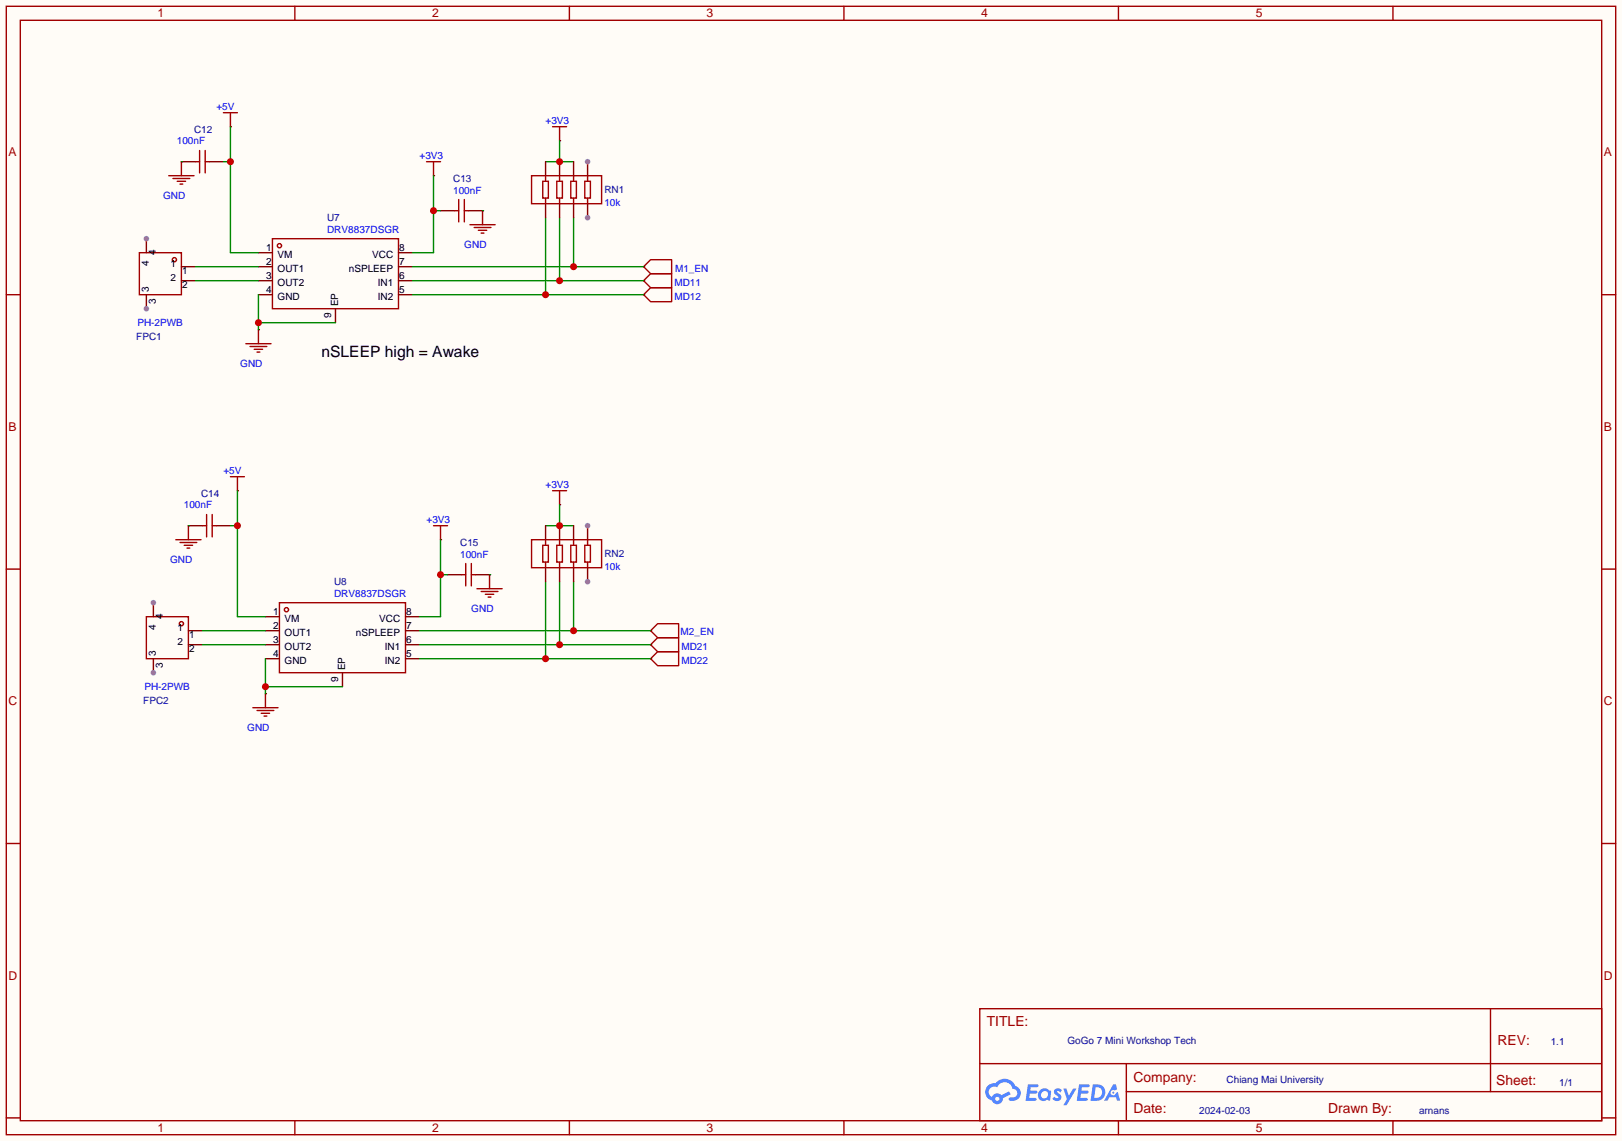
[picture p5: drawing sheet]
<svg xmlns="http://www.w3.org/2000/svg" width="294mm" height="207mm" viewBox="0 0 294 207" stroke-linecap="round" stroke-linejoin="round" font-family="sans-serif">
<path d="M0 0h294.1v207h-294.1z" fill="#fffcf7"/>
<g fill="none" stroke="#a10000" stroke-width=".25">
<path d="M1.1 1.1h291.9v204.8h-291.9zM3.7 3.7h286.7v199.6h-286.7zM53.5 1.1v2.6M103.3 1.1v2.6M153 1.1v2.6M202.8 1.1v2.6M252.6 1.1v2.6M1.1 53.5h2.6M290.4 53.5h2.6M1.1 103.3h2.6M290.4 103.3h2.6M1.1 153h2.6"/>
<path d="M290.4 153h2.6M177.7 183h112.7v20.3h-112.7zM177.7 193h112.7M204.2 198.1h86.2M204.2 193v10.1M270.3 183v15.1M1.1 202.8h2.6M53.5 203.3v2.6M103.3 203.3v2.6M153 203.3v2.6M202.8 203.3v2.6M252.6 203.3v2.6"/>
<path d="M290.4 202.8h2.6"/>
</g>
<g fill="#5487ff">
<path d="M191.3 197.6l.5-.2 .4 .1 .3 .3-.2 .4a.33 .33 0 0 0-.3-.3 .33 .33 0 0 0-.3 .2v.1a.89 .89 0 0 1 .6 1.3 1 1 0 0 1-1.5-.1l.4-.4 .5 .3 .2-.1v-.2a.88 .88 0 0 1-.6-1.4z"/>
<path d="M192.8 197.5h.6l.4 1.3 .8-1.3h.6l-1.8 3h-.6l.7-1.1z"/>
<path d="M186.4 196.7h.8a1.1 1.1 0 0 1 1.1 .2l-.1 .3-1.3 .1-.1 .6h1.1l.2 .2-.3 .3h-1.1l-.1 .8h1.2l.1 .4-.2 .1h-1.7z"/>
<path d="M195.7 196.7h.8a1.11 1.11 0 0 1 1.1 .2 .26 .26 0 0 1-.3 .4h-1.1l-.1 .6h1.1l.2 .2-.3 .3h-1.1l-.1 .8h1.2l.1 .4-.2 .1h-1.7z"/>
<path d="M201.9 196.7h.5l.2 .9-.4 .3a.5 .5 0 0 0-.8 .1 .5 .5 0 0 0 .3 .7 .5 .5 0 0 0 .7-.4l.3-.2 .4 1.6h-.5l-.2-.6h-1.2l-.4 .6h-.6z"/>
<path d="M198.2 196.7l-.4 3h.9a1.51 1.51 0 0 0 1.7-1.5 1.51 1.51 0 0 0-1.7-1.5zM198.7 197.2a1 1 0 0 1 1.2 1.1 1 1 0 0 1-1.3 .9h-.2z"/>
<path d="M188.7 197.7a1.07 1.07 0 0 0-.3 1.6 1.07 1.07 0 0 0 1.5 .2l.5 .2 .2-1.6-.1-.2-.3-.1a1.02 1.02 0 0 0-1.5-.1zM188.7 198.6a.67 .67 0 0 1 1.3 0 .67 .67 0 0 1-1.3 0z"/>
<path d="M179.1 197a1.58 1.58 0 0 0 .8 2.7 1.01 1.01 0 0 0 1.1 .6 1.01 1.01 0 0 0 .9-1l1.4-.8-.3-.5-1.4 .7a1.03 1.03 0 0 0-1.7 .3 1 1 0 0 1-.5-1.4 1 1 0 0 1 1.4-.3 1.49 1.49 0 0 1 1.6-1 1.49 1.49 0 0 1 1.3 1.3 .82 .82 0 0 1 .7 1 .82 .82 0 0 1-1.2 .5 .31 .31 0 0 0-.3 .3 .31 .31 0 0 0 .3 .3 1.43 1.43 0 0 0 1.8-.9 1.43 1.43 0 0 0-.9-1.8 2.09 2.09 0 0 0-3.6-.5l-.8 .1zM180.5 199.4a.39 .39 0 0 1 .7 0 .39 .39 0 0 1-.7 0z"/>
<circle cx="201.9" cy="198.2" r=".19"/>
</g>
<g fill="none" stroke="#a10000" stroke-width=".25">
<path d="M25.3 45.8h7.6v7.7h-7.6zM116.7 48.4l1.3-1.3h3.8v2.6h-3.8zM116.7 53.5l1.3-1.3h3.8v2.5h-3.8zM116.7 50.9l1.3-1.2h3.8v2.5h-3.8zM118 117l1.3-1.3h3.8v2.5h-3.8zM118 119.5l1.3-1.3h3.8v2.6h-3.8zM118 114.4l1.3-1.2h3.8v2.5h-3.8z"/>
<circle cx="31.6" cy="47.1" r=".38"/>
</g>
<path d="M26.5 53.5v2.5M32.9 48.4h2.5M32.9 50.9h2.5M116.7 48.4h.1M116.7 53.5h.1M116.7 50.9h.1M118 117h.1M118 119.5h.1M118 114.4h.1" fill="none" stroke="#870000" stroke-width=".25"/>
<circle cx="26.5" cy="56" r=".51" fill="#999"/>
<path d="M26.5 43.3v2.5" fill="none" stroke="#870000" stroke-width=".25"/>
<circle cx="26.5" cy="43.3" r=".51" fill="#999"/>
<g fill="none" stroke="#a10000" stroke-width=".25">
<path d="M30.6 31.9h4.6M31.4 32.4h3M32.1 32.9h1.6M32.6 33.4h.5M32.9 29.3v2.6M35.4 29.3h.8M36.2 27.3v4.1M37.2 27.3v4.1M37.2 29.3h.8M40.5 20.4h2.6M41.8 20.4v2.6M77.3 29.3h2.6"/>
<path d="M78.6 29.3v2.6M82.4 38.2h.8M83.2 36.2v4.1M84.2 36.2v4.1M84.2 38.2h.8M87.5 38.2v2.6M100.2 23h2.5M101.5 23v2.5M46.9 59.8v2.6M49.4 43.3h22.9v12.7h-22.9zM85.2 40.8h4.6M86 41.3h3"/>
<path d="M86.7 41.8h1.6M87.2 42.3h.6M44.6 62.4h4.5M45.3 62.9h3.1M46.1 63.4h1.5M46.6 63.9h.5M26.5 111.9h7.7v7.6h-7.7z"/>
<circle cx="50.7" cy="44.6" r=".38"/>
<circle cx="32.9" cy="113.2" r=".38"/>
</g>
<g fill="none" stroke="#870000" stroke-width=".25">
<path d="M32.9 29.3h.1M32.9 29.3h2.5M38 29.3h2.5M41.8 23h.1M78.6 31.9h.1M79.9 38.2h2.5M85 38.2h2.5M87.5 38.2h.1M101.5 25.5h.1M46.9 59.8h.1M46.9 45.8h2.5M46.9 48.4h2.5"/>
<path d="M46.9 50.9h2.5M46.9 53.5h2.5M60.8 56v2.5M72.3 45.8h2.5M72.3 48.4h2.5M72.3 50.9h2.5M72.3 53.5h2.5M27.8 119.5v2.5M34.2 114.4h2.5M34.2 117h2.5"/>
</g>
<circle cx="27.8" cy="122" r=".51" fill="#999"/>
<path d="M27.8 109.3v2.6" fill="none" stroke="#870000" stroke-width=".25"/>
<circle cx="27.8" cy="109.3" r=".51" fill="#999"/>
<g fill="none" stroke="#a10000" stroke-width=".25">
<path d="M31.9 97.9h4.5M32.6 98.4h3.1M33.4 98.9h1.5M33.9 99.4h.5M34.2 95.4v2.5M36.7 95.4h.8M37.5 93.3v4.1M38.5 93.3v4.1M38.5 95.4h.7M41.8 86.5h2.5M43.1 86.5v2.5M78.6 95.4h2.6"/>
<path d="M79.9 95.4v2.5M100.2 89h2.5M101.5 89v2.6M50.7 109.3h22.8v12.7h-22.8zM83.7 104.3h.8M84.5 102.2v4.1M85.5 102.2v4.1M85.5 104.3h.7M86.5 106.8h4.6M87.2 107.3h3.1M88 107.8h1.5M88.5 108.3h.5"/>
<path d="M88.8 104.3v2.5M45.8 128.4h4.6M46.6 128.9h3.1M47.4 129.4h1.5M47.9 129.9h.5M48.1 125.9v2.5"/>
<circle cx="51.9" cy="110.6" r=".38"/>
</g>
<g fill="none" stroke="#870000" stroke-width=".25">
<path d="M34.2 95.4h.1M34.2 95.4h2.5M39.2 95.4h2.6M43.1 89h.1M79.9 97.9h.1M101.5 91.6h.1M48.1 111.9h2.6M48.1 114.4h2.6M48.1 117h2.6M48.1 119.5h2.6M73.5 111.9h2.6M73.5 114.4h2.6"/>
<path d="M73.5 117h2.6M73.5 119.5h2.6M81.2 104.3h2.5M86.2 104.3h2.6M88.8 104.3h.1M48.1 125.9h.1M62.1 122v2.6"/>
</g>
<path d="M40.5 29.3h1.3M41.8 23v22.8h5.1M35.4 50.9h11.5M35.4 48.4h11.5" fill="none" stroke="#008700" stroke-width=".25"/>
<circle cx="41.8" cy="29.3" r=".63" fill="#c00"/>
<path d="M78.6 31.9v13.9h-3.8M78.6 38.2h1.3" fill="none" stroke="#008700" stroke-width=".25"/>
<circle cx="78.6" cy="38.2" r=".63" fill="#c00"/>
<path d="M46.9 53.5v6.3M46.9 58.5h13.9" fill="none" stroke="#008700" stroke-width=".25"/>
<circle cx="46.9" cy="58.5" r=".63" fill="#c00"/>
<path d="M104 39.5v8.9M74.8 48.4h41.9" fill="none" stroke="#008700" stroke-width=".25"/>
<circle cx="104" cy="48.4" r=".63" fill="#c00"/>
<path d="M101.5 39.5v11.4M74.8 50.9h41.9" fill="none" stroke="#008700" stroke-width=".25"/>
<circle cx="101.5" cy="50.9" r=".63" fill="#c00"/>
<path d="M98.9 39.5v14M74.8 53.5h41.9" fill="none" stroke="#008700" stroke-width=".25"/>
<circle cx="98.9" cy="53.5" r=".63" fill="#c00"/>
<path d="M41.8 95.4h1.3M43.1 89v22.9h5M36.7 117h11.4M36.7 114.4h11.4" fill="none" stroke="#008700" stroke-width=".25"/>
<circle cx="43.1" cy="95.4" r=".63" fill="#c00"/>
<path d="M79.9 97.9v14h-3.8M79.9 104.3h1.3" fill="none" stroke="#008700" stroke-width=".25"/>
<circle cx="79.9" cy="104.3" r=".63" fill="#c00"/>
<path d="M48.1 119.5v6.4M48.1 124.6h14" fill="none" stroke="#008700" stroke-width=".25"/>
<circle cx="48.1" cy="124.6" r=".63" fill="#c00"/>
<path d="M76.1 114.4h41.9M104 105.5v8.9" fill="none" stroke="#008700" stroke-width=".25"/>
<circle cx="104" cy="114.4" r=".63" fill="#c00"/>
<path d="M76.1 117h41.9M101.5 105.5v11.5" fill="none" stroke="#008700" stroke-width=".25"/>
<circle cx="101.5" cy="117" r=".63" fill="#c00"/>
<path d="M76.1 119.5h41.9M98.9 105.5v14" fill="none" stroke="#008700" stroke-width=".25"/>
<circle cx="98.9" cy="119.5" r=".63" fill="#c00"/>
<path d="M32.9 29.3h.1M87.5 38.2h.1M98.9 29.3h5.1M101.5 25.5v3.8M34.2 95.4h.1M98.9 95.4h5.1M101.5 91.6v3.8M88.8 104.3h.1" fill="none" stroke="#008700" stroke-width=".25"/>
<path d="M96.4 31.9h12.7v5.1h-12.7z" fill="none" stroke="#a10000" stroke-width=".25"/>
<path d="M98.9 37v2.5M101.5 37v2.5M104 37v2.5M106.6 37v2.5" fill="none" stroke="#870000" stroke-width=".25"/>
<circle cx="106.6" cy="39.5" r=".51" fill="#999"/>
<path d="M106.6 29.3v2.6" fill="none" stroke="#870000" stroke-width=".25"/>
<circle cx="106.6" cy="29.3" r=".51" fill="#999"/>
<path d="M101.5 29.3v2.6M104 29.3v2.6" fill="none" stroke="#870000" stroke-width=".25"/>
<circle cx="101.5" cy="29.3" r=".63" fill="#c00"/>
<path d="M98.9 29.3v2.6M98.9 103v2.5M101.5 103v2.5M104 103v2.5M106.6 103v2.5" fill="none" stroke="#870000" stroke-width=".25"/>
<g fill="none" stroke="#a10000" stroke-width=".25">
<path d="M98.4 32.9h1v3h-1zM98.9 31.9v1M98.9 35.9v1.1M101 32.9h1v3h-1zM101.5 31.9v1M101.5 35.9v1.1M103.5 32.9h1v3h-1zM104 31.9v1M104 35.9v1.1M106 32.9h1.1v3h-1.1zM106.6 31.9v1M106.6 35.9v1.1"/>
<path d="M96.4 97.9h12.7v5.1h-12.7z"/>
</g>
<circle cx="106.6" cy="105.5" r=".51" fill="#999"/>
<path d="M106.6 95.4v2.5" fill="none" stroke="#870000" stroke-width=".25"/>
<circle cx="106.6" cy="95.4" r=".51" fill="#999"/>
<path d="M101.5 95.4v2.5M104 95.4v2.5" fill="none" stroke="#870000" stroke-width=".25"/>
<circle cx="101.5" cy="95.4" r=".63" fill="#c00"/>
<path d="M98.9 95.4v2.5" fill="none" stroke="#870000" stroke-width=".25"/>
<path d="M98.4 98.9h1v3.1h-1zM98.9 97.9v1M101 98.9h1v3.1h-1zM101.5 97.9v1M103.5 98.9h1v3.1h-1zM104 97.9v1M106 98.9h1.1v3.1h-1.1zM106.6 97.9v1M98.9 102v1M101.5 102v1M104 102v1M106.6 102v1" fill="none" stroke="#a10000" stroke-width=".25"/>
<text font-size="2.8" x="58.3" y="64.8">nSLEEP high = Awake</text>
<g font-size="2.5" fill="#a00000">
<text x="178.9" y="186.2">TITLE:</text>
<text x="271.6" y="189.5">REV:</text>
<text x="205.5" y="196.4">Company:</text>
<text x="271.3" y="196.8">Sheet:</text>
<text x="205.5" y="201.9">Date:</text>
<text x="240.8" y="202">Drawn By:</text>
</g>
<g font-size="2.2" fill="#a00000">
<text x="28.6" y="3.1">1</text>
<text x="78.4" y="3.1">2</text>
<text x="128.1" y="3.1">3</text>
<text x="177.9" y="3.1">4</text>
<text x="227.7" y="3.1">5</text>
<text x="1.5" y="28.4">A</text>
<text x="290.8" y="28.4">A</text>
<text x="1.5" y="78.2">B</text>
<text x="290.8" y="78.2">B</text>
<text x="1.5" y="127.9">C</text>
<text x="290.8" y="127.9">C</text>
<text x="1.5" y="177.7">D</text>
<text x="290.8" y="177.7">D</text>
<text x="28.6" y="205.3">1</text>
<text x="78.4" y="205.3">2</text>
<text x="128.1" y="205.3">3</text>
<text x="177.9" y="205.3">4</text>
<text x="227.7" y="205.3">5</text>
</g>
<g font-size="1.8" fill="#00f">
<text x="39.2" y="20">+5V</text>
<text x="98.9" y="22.6">+3V3</text>
<text x="32.1" y="26.2">100nF</text>
<text x="76.1" y="28.9">+3V3</text>
<text x="82.2" y="35.2">100nF</text>
<text x="29.6" y="36">GND</text>
<text x="109.6" y="37.3">10k</text>
<text x="59.3" y="42.3">DRV8837DSGR</text>
<text x="84.2" y="44.9">GND</text>
<text x="122.3" y="51.9">MD11</text>
<text x="122.4" y="49.4">M1_EN</text>
<text x="24.9" y="59.2">PH-2PWB</text>
<text x="122.3" y="54.4">MD12</text>
<text x="43.6" y="66.5">GND</text>
<text x="40.5" y="86.1">+5V</text>
<text x="98.9" y="88.6">+3V3</text>
<text x="33.3" y="92.2">100nF</text>
<text x="77.3" y="95">+3V3</text>
<text x="83.4" y="101.3">100nF</text>
<text x="30.9" y="102.1">GND</text>
<text x="109.6" y="103.4">10k</text>
<text x="60.6" y="108.3">DRV8837DSGR</text>
<text x="85.5" y="111">GND</text>
<text x="123.4" y="115.2">M2_EN</text>
<text x="123.6" y="118">MD21</text>
<text x="26.2" y="125.2">PH-2PWB</text>
<text x="123.6" y="120.5">MD22</text>
<text x="44.8" y="132.5">GND</text>
</g>
<g font-size="1.8" fill="#000080">
<text x="35.2" y="24.1">C12</text>
<text x="82.2" y="33">C13</text>
<text x="109.6" y="35">RN1</text>
<text x="59.3" y="40.1">U7</text>
<text x="24.7" y="61.7">FPC1</text>
<text x="36.5" y="90.1">C14</text>
<text x="83.4" y="99">C15</text>
<text x="109.6" y="101">RN2</text>
<text x="60.6" y="106.1">U8</text>
<text x="26" y="127.8">FPC2</text>
<text x="193.6" y="189.5">GoGo 7 Mini Workshop Tech</text>
<text x="281.2" y="189.6">1.1</text>
<text x="222.4" y="196.5">Chiang Mai University</text>
<text x="282.7" y="197">1/1</text>
<text x="217.5" y="202.1">2024-02-03</text>
<text x="257.3" y="202">arnans</text>
</g>
<g font-size="1.8">
<text x="28.3" y="46.2" transform="rotate(-90 28.3 46.2)">4</text>
<text x="48.3" y="45.5">1</text>
<text x="50.3" y="46.8">VM</text>
<text x="67.5" y="46.8">VCC</text>
<text x="72.4" y="45.5">8</text>
<text x="27" y="53" transform="rotate(-90 27 53)">3</text>
<text x="27" y="48.3" transform="rotate(-90 27 48.3)">4</text>
<text x="30.9" y="48.4">1</text>
<text x="30.9" y="50.9">2</text>
<text x="33" y="49.6">1</text>
<text x="33" y="52.2">2</text>
<text x="48.3" y="48.1">2</text>
<text x="48.3" y="50.6">3</text>
<text x="48.3" y="53.2">4</text>
<text x="50.3" y="49.3">OUT1</text>
<text x="50.3" y="51.9">OUT2</text>
<text x="63.3" y="49.3">nSPLEEP</text>
<text x="68.5" y="51.9">IN1</text>
<text x="72.4" y="53.2">5</text>
<text x="72.4" y="50.6">6</text>
<text x="72.4" y="48.1">7</text>
<text x="28.3" y="55.1" transform="rotate(-90 28.3 55.1)">3</text>
<text x="50.3" y="54.4">GND</text>
<text x="60" y="57.6" transform="rotate(-90 60 57.6)">9</text>
<text x="61.3" y="55.6" transform="rotate(-90 61.3 55.6)">EP</text>
<text x="68.5" y="54.4">IN2</text>
<text x="29.6" y="112.2" transform="rotate(-90 29.6 112.2)">4</text>
<text x="49.5" y="111.6">1</text>
<text x="51.6" y="112.8">VM</text>
<text x="68.8" y="112.8">VCC</text>
<text x="73.7" y="111.6">8</text>
<text x="28.3" y="119.1" transform="rotate(-90 28.3 119.1)">3</text>
<text x="28.3" y="114.3" transform="rotate(-90 28.3 114.3)">4</text>
<text x="32.2" y="114.4">1</text>
<text x="32.2" y="117">2</text>
<text x="34.3" y="115.7">1</text>
<text x="34.3" y="118.2">2</text>
<text x="49.5" y="114.1">2</text>
<text x="49.5" y="116.7">3</text>
<text x="49.5" y="119.2">4</text>
<text x="51.6" y="115.4">OUT1</text>
<text x="51.6" y="117.9">OUT2</text>
<text x="64.5" y="115.4">nSPLEEP</text>
<text x="69.8" y="117.9">IN1</text>
<text x="73.7" y="119.2">5</text>
<text x="73.7" y="116.7">6</text>
<text x="73.7" y="114.1">7</text>
<text x="29.6" y="121.1" transform="rotate(-90 29.6 121.1)">3</text>
<text x="51.6" y="120.5">GND</text>
<text x="61.3" y="123.7" transform="rotate(-90 61.3 123.7)">9</text>
<text x="62.6" y="121.6" transform="rotate(-90 62.6 121.6)">EP</text>
<text x="69.8" y="120.5">IN2</text>
</g>
</svg>
